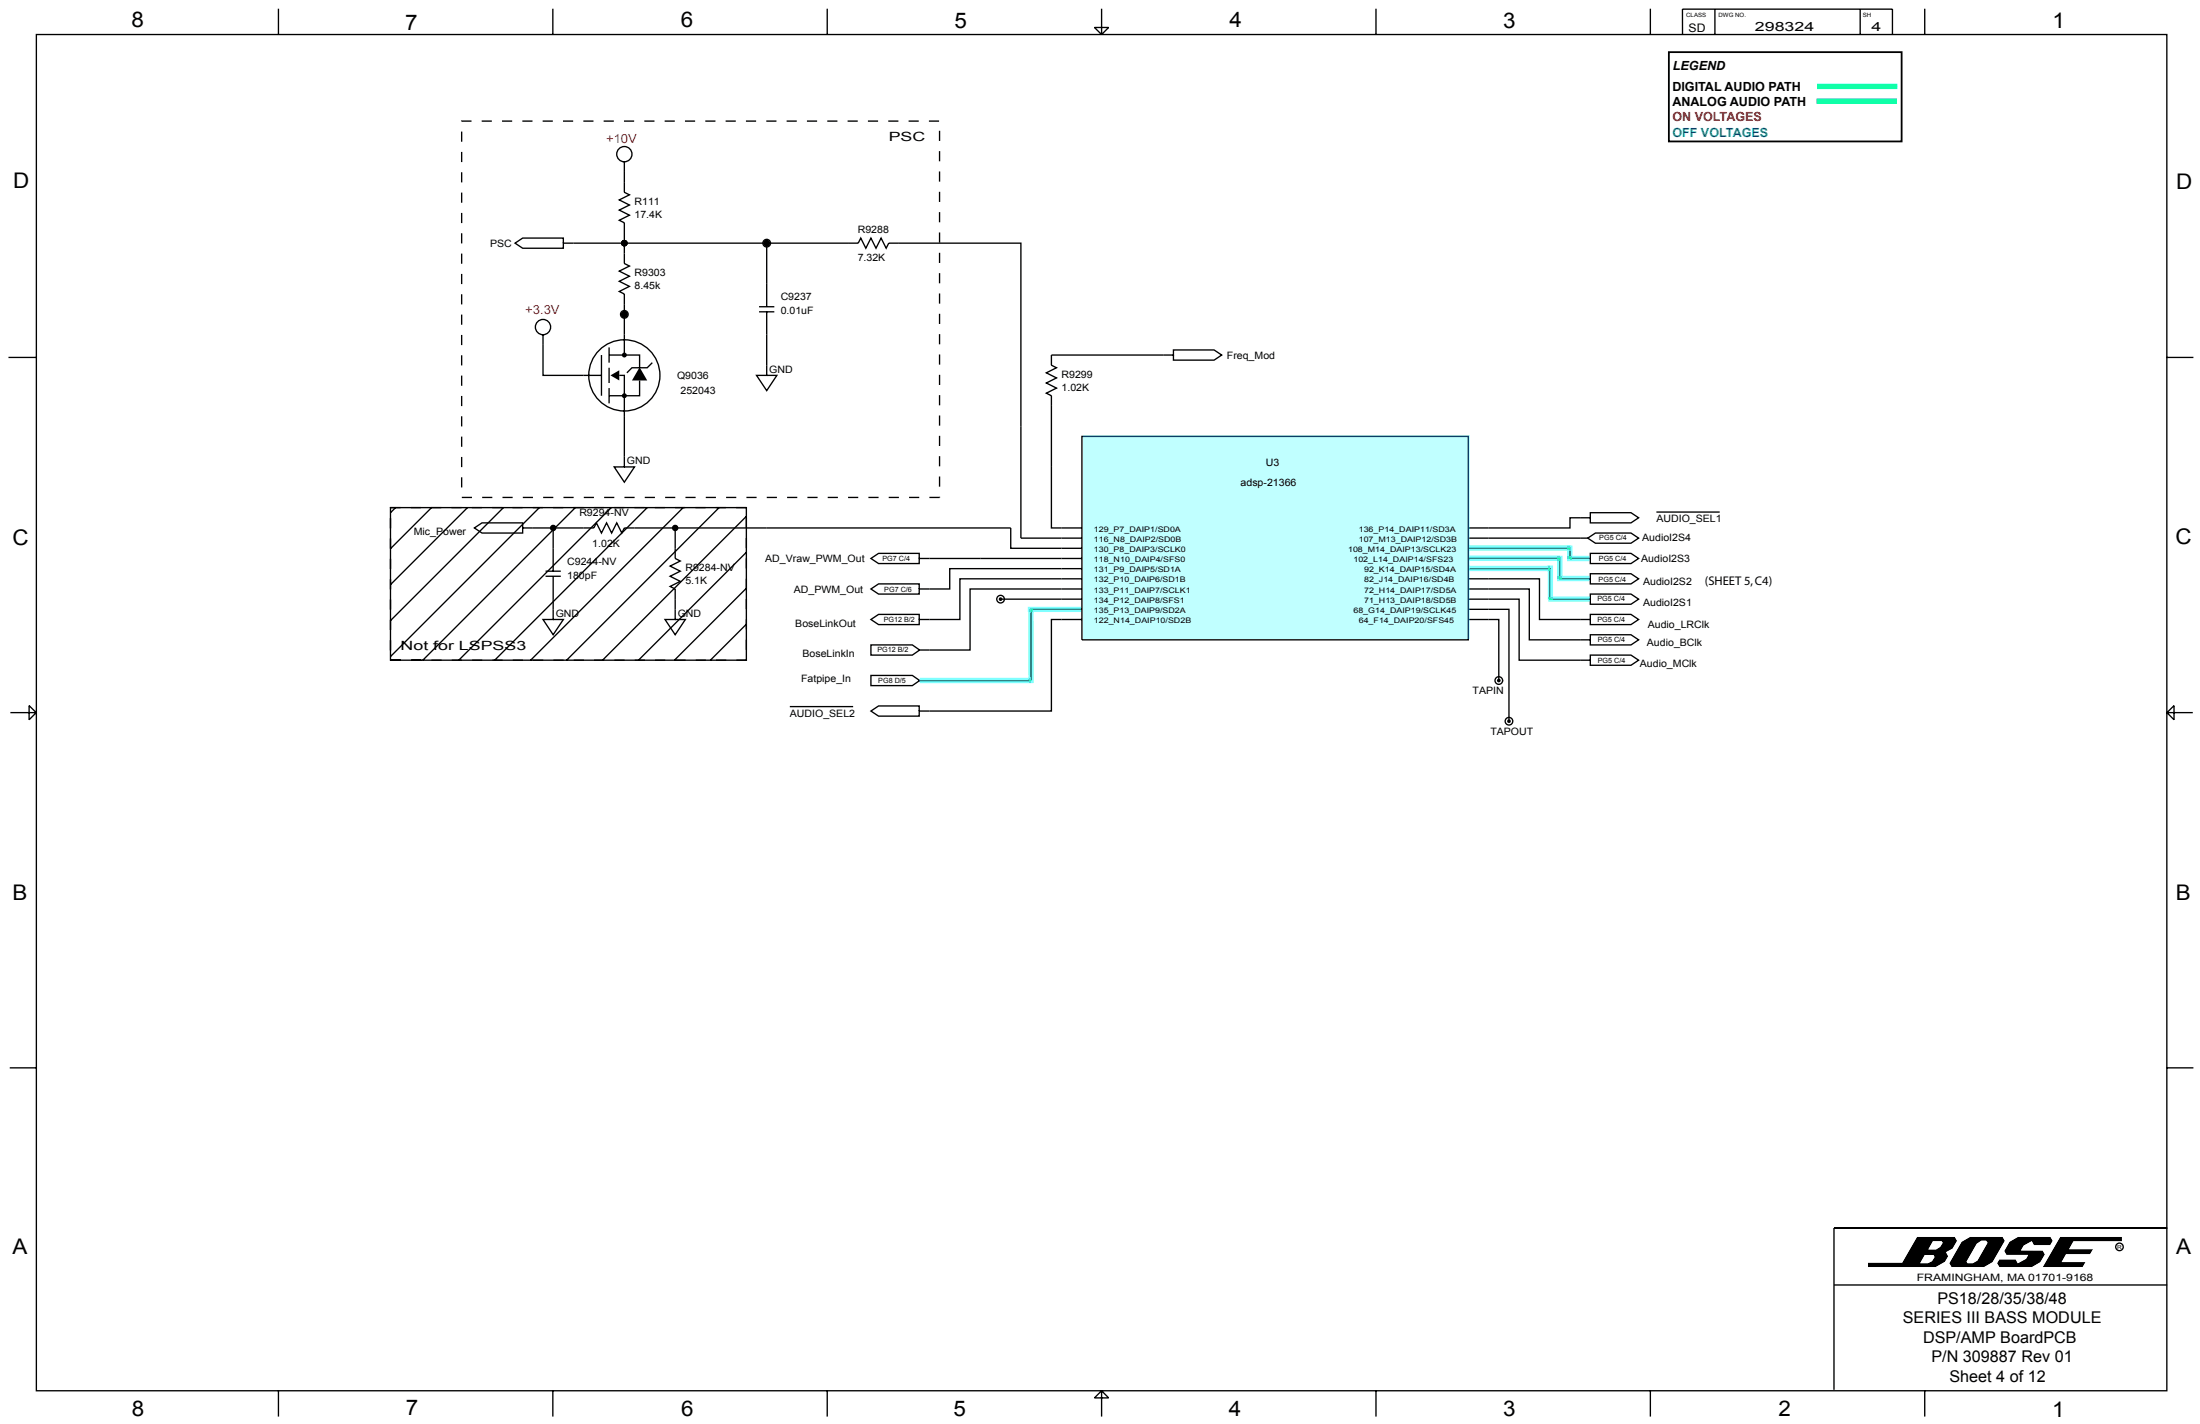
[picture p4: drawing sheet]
<svg xmlns="http://www.w3.org/2000/svg" width="432mm" height="279mm" viewBox="0 0 432 279" stroke-linecap="round" stroke-linejoin="round" font-family="sans-serif">
<g fill="none" stroke="#000" stroke-width=".26">
<path d="M7.1 6.8h418.2v266.1h-418.2zM54.7 1.7v5.1M108.5 1.7v5.1M162.4 1.7v5.1M214.8 5.4h2.8l-1.4 1.4zM216.2 1.7v5.1M270.1 1.7v5.1M323.9 1.7v5.1M330.2 6.8v-5h41.2v5M336.6 1.8v5M365.1 1.8v5M377.8 1.7v5.1"/>
<path d="M90.6 25.8v2M90.6 29.8v2M90.6 33.8v2M90.6 37.8v2M92.5 23.8h-1.9M94.5 23.8h2M98.5 23.8h2M102.5 23.8h2M106.5 23.8h2M110.5 23.8h2M114.5 23.8h2M118.5 23.8h2"/>
<path d="M122.5 23.8h2M122.5 31.7v6l1 .5-2 1 2 1-2 1 2 1-2 1 1 .5v8l1 .5-2 1 2 1-2 1 2 1-2 1 1 .5v12M126.5 23.8h2M130.5 23.8h1.9M134.4 23.8h2M138.4 23.8h2M142.4 23.8h2M146.4 23.8h2M150.4 23.8h2M154.4 23.8h2M158.4 23.8h2M162.4 23.8h2"/>
<path d="M166.4 23.8h2M170.4 23.8h1.9M174.3 23.8h2M178.3 23.8h2M182.3 23.8h2M184.4 25.7v2M184.4 29.7v1.9M184.4 33.6v2M184.4 37.6v2M90.6 41.8v2M90.6 45.8v2M90.6 49.8v2"/>
<path d="M90.6 53.7v2M90.6 57.7v2M110.6 47.7v-1h-8l-1.5 1 1.5 1h8v-1h57.8l.5-1 1 2 1-2 1 2 1-2 1 2 .5-1h26v57.9h11.9M150.5 47.7v12.5M184.4 41.6v2M184.4 45.6v2M184.4 49.6v2M184.4 53.6v2M184.4 57.6v2M1.7 70.1h5.4M90.6 61.7v2M90.6 65.7v2"/>
<path d="M90.6 69.7v2M90.6 73.7v2M90.6 77.7v2M106.6 65.7v8h11.5M118.1 69.7v7.9M119.5 69.7h6v2.5M119.5 68.2v3M119.5 72.2v3M119.5 76.1v3M121.5 73.7h1v17.9h-2l2 3 2-3h-2M125.5 74.7v2.9h-6M128 71.2l-1 1h-3l-1 1"/>
<path d="M149 61.2h3M149 60.2h3M150.5 61.2v12.5h-2l2 2.9 2-2.9h-2M184.4 61.6v2M184.4 65.6v2M184.4 69.6v1.9M184.4 73.5v2M184.4 77.5v2M230.3 69.7v1h8l1.5-1-1.5-1h-8v1h-23.9v2l1 .5-2 1 2 1-2 1 2 .9-2 1 1 .5v26h5.9M425.3 70.1h5.2M77.6 99.6l-1 1M78.6 99.6h-2v29.9h69.9v-29.9l-69.9 .1"/>
<path d="M80.6 99.6h2M84.6 99.6h2M84.7 99.6l-8.1 8v-1.9M88.6 99.6h2M90.6 81.7v2M90.6 85.7v2M90.6 89.7v2M90.6 93.6v2M90.6 97.6h2M91.8 99.6l-15.2 15.1M92.6 99.6h2M94.6 97.6h2"/>
<path d="M96.6 99.6h2M98.6 97.6h2M98.8 99.6l-22.2 22.2M100.6 99.6h2M102.6 97.6h2M104.6 99.6h2M105.9 99.6l-29.3 29.2M106.6 97.6h2M108.6 99.6h2M110.6 97.6h2M112.6 99.6h1.9M112.9 99.6l-29.9 29.9"/>
<path d="M114.6 97.6h2M116.5 99.6h2M118.6 97.6h2M120 99.6l-30 29.9M120.5 99.6h2M122.6 97.6h2M124.5 99.6h2M126.6 97.6h1.9M127 99.6l-29.9 29.9M128.5 99.6h2M130.5 97.6h2M132.5 99.6h2"/>
<path d="M134.1 99.6l-29.9 29.9M134.5 97.6h2M136.5 99.6h2M138.5 97.6h2M140.5 99.6h2M141.1 99.6l-29.9 29.9M142.5 97.6h2M144.5 99.6h2M146.5 97.6h2M150.5 97.6h2M154.5 97.6h2M158.5 97.6h2"/>
<path d="M162.5 97.6h2M166.5 97.6h1.9M170.4 97.6h2M174.4 97.6h2M178.4 97.6h2M184.4 97.5v.1h-2M184.4 81.5v2M184.4 85.5v2M184.4 89.5v2M184.4 93.5v2M212.3 85.6h75.9v39.9h-75.9zM76.6 101.7v2"/>
<path d="M76.6 109.6v2M76.6 113.6v2M76.6 117.6v2M102.6 103.6v-1h-8l-1.5 1 1.5 1h8v-1h14l.5-1 1 2 .9-2 1 2 1-2 1 2 .5-1h10v6l1 .5-2 1 2 1-2 1 2 1-2 1 1 .5v6h-2l2 2.9 2-2.9h-2M107.1 113.1h3M107.1 112.1h3M108.6 113.1v8.5h-2l2 2.9 2-2.9h-2M108.6 103.6v8.5M132.5 103.6h65.9v4h13.9M146.5 101.6v2M146.5 105.6v2M146.5 109.5v2"/>
<path d="M146.5 113.5v2M146.5 117.5v2M146.5 115.4l-14.1 14.1M146.5 108.4l-21.2 21.1M146.5 101.3l-28.2 28.2M180.4 109.6v-1h-8l-1.5 1 1.5 1h8v-1h31.9M196.4 117.6h15.9M212.3 115.6h-21.9v11.9h-9.9l-1.4-1h-8.2v2h8.2l1.4-1M212.3 113.6h-23.9v8h-8v.9h-8l-1.5-.9 1.5-1h8v1M212.3 119.6h-9.9v13.9h-21.9l-1.4-1h-8.2v2h8.2l1.4-1M212.3 111.6h-25.9v4h-6v1h-8l-1.5-1 1.5-1h8v1M288.2 107.6h19.9v2h4v-1h8l1.5 1-1.5 1h-8v-1"/>
<path d="M288.2 117.6h10v11.9h13.9v-1h8l1.5 1-1.5 1h-8v-1M288.2 115.6h12v9.9h11.9v-1h8l1.5 1-1.5 1h-8v-1M288.2 113.6h14v8h9.9v-1h8l1.5 1-1.5 .9h-8v-.9M288.2 109.6h17.9v4h6v-1h8l1.5 1-1.5 1h-8v-1M288.2 105.6h23.4l1.5 1h7l1.5-1-1.5-1h-7l-1.5 1M288.2 119.6h8v21.9M288.4 111.6h16M304.2 111.6v6h7.9v-1h8l1.5 1-1.5 1h-8v-1M312.1 101.6v1h8l1.5-1-1.5-1h-8v1h-4v2h-19.9M325.1 100.5h12.4M2 139.8h5.1M5.7 138.4l1.4 1.4-1.4 1.4z"/>
<path d="M76.6 121.6v2M76.6 125.6v2M76.7 129.5h2M80.7 129.5h2M84.7 129.5h2M88.7 129.5h2M92.7 129.5h2M96.7 129.5h1.9M100.6 129.5h2M104.6 129.5h2M108.6 129.5h2M112.6 129.5h2"/>
<path d="M116.6 129.5h2M120.6 129.5h2M124.6 129.5h2M128.6 129.5h2M132.6 129.5h2M136.6 129.5h1.9M140.5 129.5h2M146.5 129.5h-2M146.5 121.5v2M146.5 125.5v2M146.5 122.5l-7.1 7M155 138.6h12.4"/>
<path d="M212.3 121.6h-5.9v17.9h-26v1h-8l-1.5-1 1.5-1h8v1M288.2 121.6h6v11.9M425.3 139.8h5.1M425.3 139.8l1.4-1.4v2.8zM1.9 209.5h5.2M425.3 209.5h5.2M360 241v31.7M360 252.1h65.4M425.4 241h-65.4h65.4M54.7 272.9v5M108.5 272.9v5M162.4 272.9v5"/>
<path d="M214.8 274.3l1.4-1.4 1.4 1.4zM216.2 272.9v5M270.1 272.9v5M323.9 272.9v5M377.8 272.9v5"/>
<circle cx="122.5" cy="30.2" r="1.5"/>
<circle cx="150.5" cy="47.7" r=".75"/>
<circle cx="106.6" cy="64.2" r="1.5"/>
<circle cx="122.5" cy="73.7" r="7"/>
<circle cx="122.5" cy="61.7" r=".75"/>
<circle cx="196.4" cy="117.6" r=".75"/>
<circle cx="294.2" cy="133.5" r=".75"/>
<circle cx="296.2" cy="141.5" r=".75"/>
<circle cx="416" cy="244.6" r=".74"/>
</g>
<g fill="#000">
<path d="M119.8 73.7l1.7-1v2zM125.5 72.1l1.5 2.6h-3z"/>
<circle cx="122.5" cy="47.7" r=".65"/>
<circle cx="150.5" cy="47.7" r=".65"/>
<circle cx="150.5" cy="47.7" r=".38"/>
<circle cx="122.5" cy="61.7" r=".65"/>
<circle cx="122.5" cy="61.7" r=".38"/>
<circle cx="122.5" cy="69.7" r=".5"/>
<circle cx="122.5" cy="77.6" r=".5"/>
<circle cx="108.6" cy="103.6" r=".65"/>
<circle cx="132.5" cy="103.6" r=".65"/>
<circle cx="196.4" cy="117.6" r=".38"/>
<circle cx="294.2" cy="133.5" r=".38"/>
<circle cx="296.2" cy="141.5" r=".38"/>
</g>
<path d="M356.6 16.9h15.8M303.9 117.6h8.1M180.5 133.5h21.9" fill="none" stroke="#0ff" stroke-width=".2"/>
<g fill="none" stroke="#0ff" stroke-width="1.1" stroke-linecap="butt">
<path d="M356.6 16.9h15.8M201.7 119.6h10.5M202.3 119.4l.1 14.6M288.3 107.5h20M288.3 109.6h17.9M288.3 111.5h16M303.9 117.6h8.1M304.3 111v6.7M305.6 113.5h6.4M306.2 109.1v4.6M307.6 109.6h4.4M308.1 107v2.7"/>
<path d="M180.5 133.5h21.9"/>
</g>
<path d="M356.5 19.9h15.8" fill="none" stroke="#0f3" stroke-width="1.1" stroke-linecap="butt"/>
<path d="M327.6 10.2h45.6v17.6h-45.6z" fill="none" stroke="#000" stroke-width=".35"/>
<g fill="#000">
<path d="M366.6 247.7h6.7l3-5h7.4l.4 .8-.8 1.5-1.3 .7 .4 .8-.6 1.1-1.9 1h-13.3zM377.8 246.2l-.9 1.6h1.5l.8-.4 .5-.8-.2-.4zM379.4 243.5l-.9 1.6h1.5l.8-.5 .5-.8-.2-.3z" fill-rule="evenodd"/>
<path d="M385 243.6l1.7-.9h6.4l.4 .8-2.4 4.2-1.7 .9h-6.4l-.4-.7zM388 244l-2 3.5 .2 .3h1l.9-.5 2-3.5-.3-.4h-.9z" fill-rule="evenodd"/>
<path d="M394.4 243.6l1.7-.9h6.4l.4 .8-.5 .8h-3.2l-.4-.8-1.6 .9-.5 .9 4.2 .1 .5 .7-.9 1.6-1.7 .9h-6.4l-.4-.7 .4-.8h3.2l.4 .8 1.7-.9 .4-.8h-4.3l-.4-.7z" fill-rule="evenodd"/>
<path d="M404.3 242.7h12.2v.9h-9.5l-.9 1.5h4.7l-.6 1h-4.7l-.8 1.5h4.6l-.5 1h-7.9z" fill-rule="evenodd"/>
</g>
<path d="M360 241h65.4" fill="none" stroke="#000" stroke-width=".2"/>
<path d="M212.6 85.4h75.8v39.9h-75.8z" fill="#0ff"/>
<g font-size="4.2">
<text x="25.8" y="5.3">8</text>
<text x="79.5" y="5.8">7</text>
<text x="133.6" y="5.4">6</text>
<text x="187.4" y="5.5">5</text>
<text x="241.3" y="5.3">4</text>
<text x="295" y="5.4">3</text>
<text x="402.9" y="5.5">1</text>
<text x="2.6" y="37">D</text>
<text x="427.1" y="37.1">D</text>
<text x="2.4" y="106.9">C</text>
<text x="427" y="106.8">C</text>
<text x="2.5" y="176.6">B</text>
<text x="427.1" y="176.6">B</text>
<text x="2.4" y="246.1">A</text>
<text x="427.1" y="246.1">A</text>
<text x="25.9" y="277.8">8</text>
<text x="79.7" y="277.7">7</text>
<text x="133.7" y="277.8">6</text>
<text x="187.1" y="277.9">5</text>
<text x="241.2" y="277.8">4</text>
<text x="295.1" y="277.7">3</text>
<text x="349.1" y="277.8">2</text>
<text x="402.8" y="277.9">1</text>
</g>
<g font-size="3.2">
<text x="380.3" y="255.9">PS18/28/35/38/48</text>
<text x="373.5" y="259.7">SERIES III BASS MODULE</text>
<text x="377.4" y="263.5">DSP/AMP BoardPCB</text>
<text x="379.1" y="267.3">P/N 309887 Rev 01</text>
<text x="382.6" y="271.1">Sheet 4 of 12</text>
</g>
<g font-size="2.5">
<text x="344.5" y="6.1">298324</text>
<text x="367.3" y="6">4</text>
<text x="328.2" y="17.9">DIGITAL AUDIO PATH</text>
<text x="328.3" y="13.8">LEGEND</text>
<text x="328.2" y="20.9">ANALOG AUDIO PATH</text>
<text x="174.4" y="27.8">PSC</text>
<text x="334.6" y="114.8">(SHEET 5, C4)</text>
<text x="78.6" y="127.5">Not for LSPSS3</text>
</g>
<text font-size="2.5" fill="#f00" x="328.2" y="23.8">ON VOLTAGES</text>
<g font-size="2.5" fill="#f03">
<text x="118.9" y="28">+10V</text>
<text x="103.1" y="61.6">+3.3V</text>
</g>
<text font-size="2.5" fill="#03f" x="328.2" y="26.8">OFF VOLTAGES</text>
<text font-size="2.3" x="331.4" y="6.2">SD</text>
<g font-size="2">
<text x="124.5" y="40.2">R111</text>
<text x="124.5" y="42.7">17.4K</text>
<text x="168.3" y="45.7">R9288</text>
<text x="96.2" y="48.5">PSC</text>
<text x="168.3" y="51.2">7.32K</text>
<text x="124.5" y="54.2">R9303</text>
<text x="124.5" y="56.7">8.45k</text>
<text x="153.2" y="58.9">C9237</text>
<text x="153.2" y="61.7">0.01uF</text>
<text x="240.8" y="70.4">Freq_Mod</text>
<text x="132.9" y="74.4">Q9036</text>
<text x="133.6" y="77.4">252043</text>
<text x="151" y="73.2">GND</text>
<text x="208.4" y="74.2">R9299</text>
<text x="208.4" y="76.6">1.02K</text>
<text x="123" y="91.1">GND</text>
<text x="243.5" y="95.4">adsp-21366</text>
<text x="248.5" y="91.4">U3</text>
<text x="113.7" y="101.2">R9294-NV</text>
<text x="81.2" y="104.9">Mic_Power</text>
<text x="116.3" y="107.2">1.02K</text>
<text x="322.3" y="106.1">AudioI2S4</text>
<text x="325.1" y="102.5">AUDIO_SEL1</text>
<text x="111.3" y="113.6">180pF</text>
<text x="111.3" y="110.8">C9244-NV</text>
<text x="134.5" y="112.1">R9284-NV</text>
<text x="150.2" y="110.2">AD_Vraw_PWM_Out</text>
<text x="322.1" y="110.2">AudioI2S3</text>
<text x="134.5" y="114.6">5.1K</text>
<text x="155.8" y="116.3">AD_PWM_Out</text>
<text x="322.5" y="118.8">AudioI2S1</text>
<text x="322.5" y="114.8">AudioI2S2</text>
<text x="109.1" y="121">GND</text>
<text x="133" y="121">GND</text>
<text x="156.1" y="123.1">BoseLinkOut</text>
<text x="323.4" y="123.2">Audio_LRClk</text>
<text x="157.5" y="128.8">BoseLinkIn</text>
<text x="321.9" y="130.8">Audio_MClk</text>
<text x="323.2" y="126.8">Audio_BClk</text>
<text x="157.2" y="133.7">Fatpipe_In</text>
<text x="289" y="136.2">TAPIN</text>
<text x="155" y="140.6">AUDIO_SEL2</text>
<text x="292.5" y="144.3">TAPOUT</text>
<text x="376.2" y="251.3">FRAMINGHAM, MA 01701-9168</text>
</g>
<g font-size="1.5">
<text x="214.7" y="104.3">129_P7_DAIP1/SD0A</text>
<text x="214.7" y="106.3">116_N8_DAIP2/SD0B</text>
<text x="266.7" y="104.3">136_P14_DAIP11/SD3A</text>
<text x="266.7" y="106.3">107_M13_DAIP12/SD3B</text>
<text x="214.7" y="108.3">130_P8_DAIP3/SCLK0</text>
<text x="214.7" y="110.3">118_N10_DAIP4/SFS0</text>
<text x="214.7" y="112.3">131_P9_DAIP5/SD1A</text>
<text x="264.6" y="108.3">108_M14_DAIP13/SCLK23</text>
<text x="265.6" y="110.3">102_L14_DAIP14/SFS23</text>
<text x="267.7" y="112.3">92_K14_DAIP15/SD4A</text>
<text x="214.7" y="114.3">132_P10_DAIP6/SD1B</text>
<text x="214.7" y="116.3">133_P11_DAIP7/SCLK1</text>
<text x="214.7" y="118.3">134_P12_DAIP8/SFS1</text>
<text x="267.7" y="116.3">72_H14_DAIP17/SD5A</text>
<text x="267.7" y="114.3">82_J14_DAIP16/SD4B</text>
<text x="267.7" y="118.3">71_H13_DAIP18/SD5B</text>
<text x="214.7" y="120.3">135_P13_DAIP9/SD2A</text>
<text x="214.7" y="122.3">122_N14_DAIP10/SD2B</text>
<text x="265.6" y="120.3">68_G14_DAIP19/SCLK45</text>
<text x="266.7" y="122.3">64_F14_DAIP20/SFS45</text>
</g>
<g font-size="1.4">
<text x="313.9" y="106.1">PG5 C/4</text>
<text x="173.2" y="110.1">PG7 C/4</text>
<text x="313.8" y="110.1">PG5 C/4</text>
<text x="173.6" y="116.2">PG7 C/6</text>
<text x="313.5" y="118">PG5 C/4</text>
<text x="313.8" y="114.1">PG5 C/4</text>
<text x="173.4" y="122.1">PG12 B/2</text>
<text x="313.5" y="122.1">PG5 C/4</text>
<text x="172.2" y="128">PG12 B/2</text>
<text x="313.6" y="126.1">PG5 C/4</text>
<text x="313.6" y="130">PG5 C/4</text>
<text x="172.4" y="133.9">PG8 D/5</text>
</g>
<g font-size="1.2">
<text x="331" y="3.3">CLASS</text>
<text x="337.3" y="3.4">DWG NO.</text>
<text x="365.6" y="3.4">SH</text>
</g>
<text font-size="1.1" x="415.5" y="245">R</text>
</svg>
